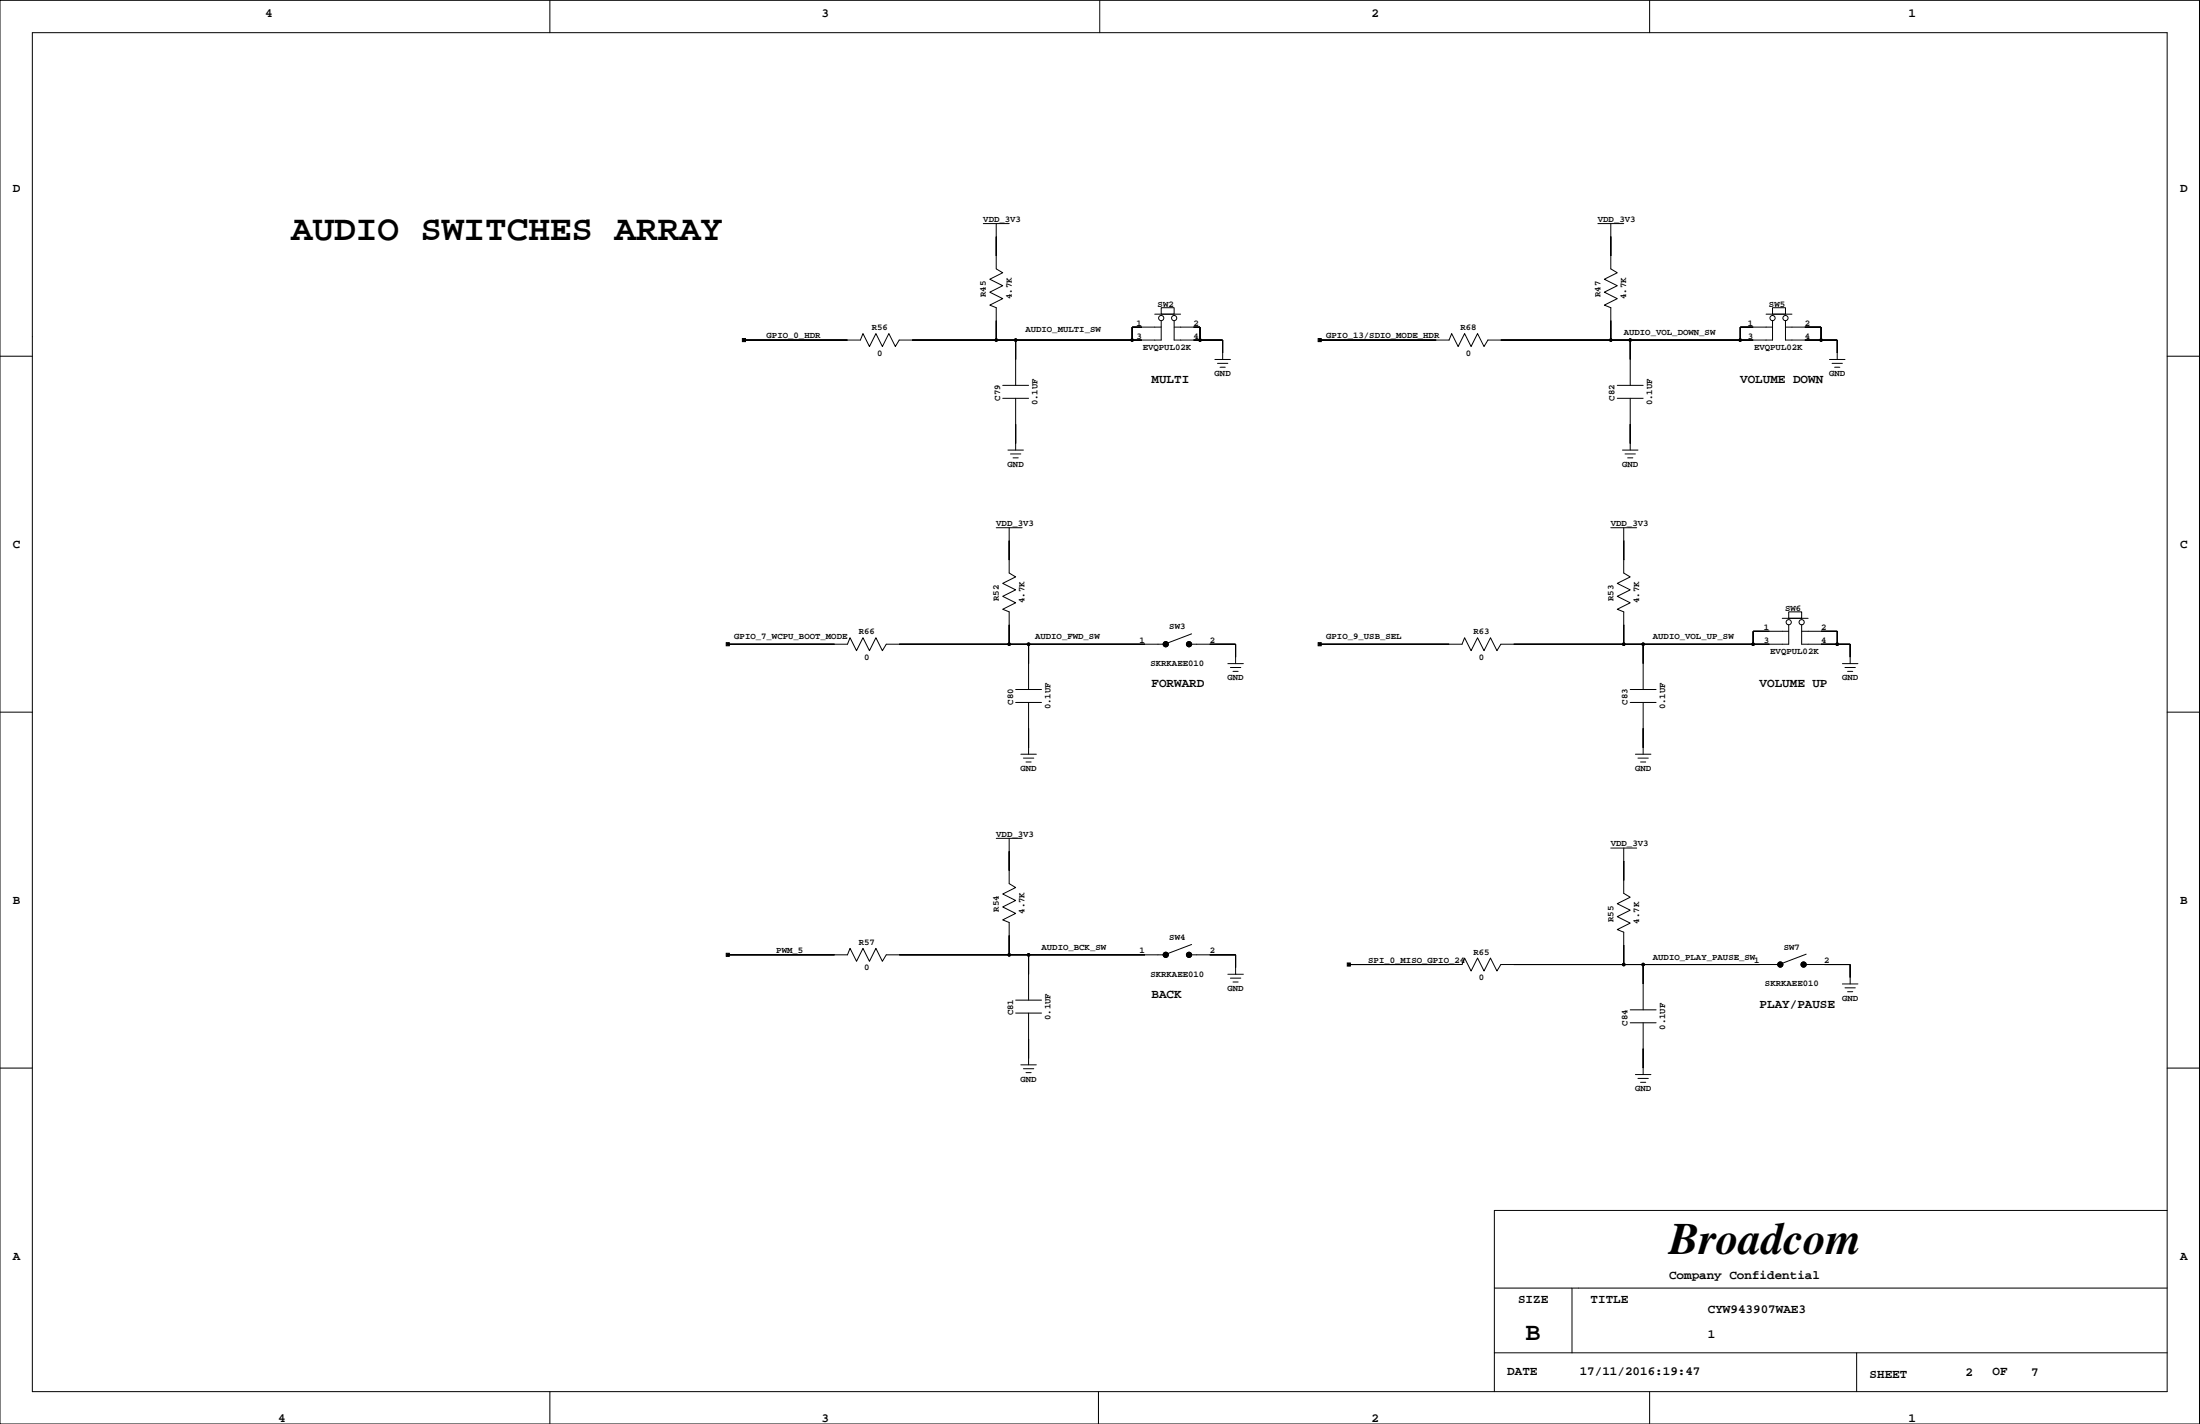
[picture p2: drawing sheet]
<svg xmlns="http://www.w3.org/2000/svg" width="432mm" height="279mm" viewBox="0 0 432 279" stroke-linecap="round" stroke-linejoin="round" font-family="sans-serif">
<g fill="none" stroke="#000" stroke-width=".2">
<path d="M0 .1h431.7v279.3h-431.7zM6.3 6.4h419.1v266.7h-419.1zM107.9 .1v6.3M215.9 .1v6.3M323.8 .1v6.3M193 43.9h5.1M195.5 43.9v8.9l1.3 .7-2.5 1.3 2.5 1.3-2.5 1.2 2.5 1.3-2.5 1.3 1.2 .5v6.3M313.6 43.9h5.1M316.2 43.9v8.9l1.2 .7-2.5 1.3 2.5 1.3-2.5 1.2 2.5 1.3-2.5 1.3 1.3 .5v6.3M0 69.9h6.3M196.8 78.2h5.1M196.8 75.6h5.1"/>
<path d="M199.3 66.7v8.9M199.3 78.2v10.1M226.6 61.6h5.1M227.9 60.4h2.6v1.2h-2.6zM227.9 62.9v3.8h-51.4l-.8 1.3-1.2-2.5-1.3 2.5-1.3-2.5-1.3 2.5-1.2-2.5-.5 1.2h-22.9M227.9 64.2h-5.7v2.5M230.5 62.9v3.8h9.5v3.8M230.5 64.2h5v2.5M238.5 70.5h3M239 71.3h2M239.5 72.1h1M317.4 78.2h5.1"/>
<path d="M317.4 75.6h5.1M320 66.7v8.9M320 78.2v10.1M346.6 61.6h5.1M347.9 60.4h2.5v1.2h-2.5zM347.9 62.9v3.8h-55.9l-.7 1.3-1.3-2.5-1.3 2.5-1.2-2.5-1.3 2.5-1.3-2.5-.5 1.2h-25.4M347.9 64.2h-6.3v2.5M350.4 62.9v3.8h10.2v3.8M350.4 64.2h7v2.5M359.1 70.5h3M359.6 71.3h2M360.1 72.1h1"/>
<path d="M425.4 69.9h6.3M197.8 88.3h3.1M198.3 89.1h2.1M198.8 89.8h1.1M318.4 88.3h3.1M319 89.1h2M319.5 89.8h1M195.5 103.5h5.1M198.1 103.5v8.9l1.2 .8-2.5 1.3 2.5 1.2-2.5 1.3 2.5 1.3-2.5 1.2 1.3 .6v6.3M231.8 119.3h.1M316.2 103.5h5M318.7 103.5v8.9l1.3 .8-2.6 1.3 2.6 1.2-2.6 1.3 2.6 1.3-2.6 1.2 1.3 .6v6.3"/>
<path d="M0 139.7h6.3M199.3 137.8h5.1M199.3 135.3h5.1M201.9 126.4v8.9M201.9 137.8v10.2M231.1 126.4h.1M233.6 126.4h8.9v3.8M233.9 124.4l-5.4 2h-54.5l-.8 1.3-1.3-2.6-1.3 2.6-1.2-2.6-1.3 2.6-1.3-2.6-.5 1.3h-23.5M241 130.2h3M241.5 131h2M242 131.7h1M320 137.8h5"/>
<path d="M320 135.3h5M322.5 126.4v8.9M322.5 137.8v10.2M349.8 121.3h5.1M351.1 120.1h2.5v1.2h-2.5zM351.1 122.6v3.8h-56.5l-.8 1.3-1.3-2.6-1.2 2.6-1.3-2.6-1.3 2.6-1.2-2.6-.5 1.3h-28M351.1 123.9h-7v2.5M353.6 122.6v3.8h9.5v3.8M353.6 123.9h7v2.5M361.6 130.2h3.1M362.1 131h2.1M362.6 131.7h1"/>
<path d="M425.4 139.7h6.3M200.4 148h3M200.9 148.7h2M201.4 149.5h1M321 148h3M321.5 148.7h2M322 149.5h1M195.5 164.5h5.1M198.1 164.5v8.9l1.2 .7-2.5 1.3 2.5 1.3-2.5 1.3 2.5 1.2-2.5 1.3 1.3 .5v6.3M316.2 166.4h5M318.7 166.4v8.9l1.3 .7-2.6 1.3 2.6 1.3-2.6 1.3 2.6 1.2-2.6 1.3 1.3 .5v6.4M199.3 198.8h5.1"/>
<path d="M199.3 196.2h5.1M201.9 187.3v8.9M201.9 198.8v10.1M231.1 187.3h.1M231.8 180.2h.1M233.6 187.3h8.9v3.9M233.9 185.3l-5.4 2h-54.5l-.8 1.3-1.3-2.5-1.3 2.5-1.2-2.5-1.3 2.5-1.3-2.5-.5 1.2h-23.5M241 191.2h3M241.5 191.9h2M242 192.7h1M320 198.1h5M322.5 189.3v8.8"/>
<path d="M351.7 189.3h.1M352.5 182.1h.1M354.2 189.3h8.9v3.8M354.5 187.2l-5.3 2.1h-54.6l-.8 1.2-1.3-2.5-1.2 2.5-1.3-2.5-1.3 2.5-1.2-2.5-.5 1.3h-22.3M361.6 193.1h3.1M362.1 193.8h2.1M362.6 194.6h1M0 209.6h6.3M200.4 208.9h3M200.9 209.7h2M201.4 210.5h1M320 200.7h5"/>
<path d="M321 210.8h3M321.5 211.6h2M322 212.4h1M322.5 200.7v10.1M425.4 209.6h6.3M425.4 237.5h-132.1v35.6M293.3 252.7h132.1M308.5 252.7v12.7M107.9 273.1v6.3M215.6 273.1v6.3M293.3 265.4h132.1M323.8 273.1v6.3"/>
<path d="M364.4 265.4v7.7"/>
<circle cx="195.5" cy="66.7" r=".25"/>
<circle cx="199.3" cy="66.7" r=".25"/>
<circle cx="222.2" cy="66.7" r=".25"/>
<circle cx="227.9" cy="62.4" r=".51"/>
<circle cx="230.5" cy="62.4" r=".51"/>
<circle cx="235.5" cy="66.7" r=".25"/>
<circle cx="316.2" cy="66.7" r=".25"/>
<circle cx="320" cy="66.7" r=".25"/>
<circle cx="341.6" cy="66.7" r=".25"/>
<circle cx="347.9" cy="62.4" r=".51"/>
<circle cx="350.4" cy="62.4" r=".51"/>
<circle cx="357.4" cy="66.7" r=".25"/>
<circle cx="198.1" cy="126.4" r=".25"/>
<circle cx="201.9" cy="126.4" r=".25"/>
<circle cx="228.8" cy="126.4" r=".51"/>
<circle cx="233.4" cy="126.4" r=".51"/>
<circle cx="318.7" cy="126.4" r=".25"/>
<circle cx="322.5" cy="126.4" r=".25"/>
<circle cx="344.1" cy="126.4" r=".25"/>
<circle cx="351.1" cy="122.1" r=".51"/>
<circle cx="353.6" cy="122.1" r=".51"/>
<circle cx="360.6" cy="126.4" r=".25"/>
<circle cx="198.1" cy="187.3" r=".25"/>
<circle cx="201.9" cy="187.3" r=".25"/>
<circle cx="228.8" cy="187.3" r=".51"/>
<circle cx="233.4" cy="187.3" r=".51"/>
<circle cx="318.7" cy="189.3" r=".25"/>
<circle cx="322.5" cy="189.3" r=".25"/>
<circle cx="349.4" cy="189.3" r=".51"/>
<circle cx="354" cy="189.3" r=".51"/>
</g>
<g fill="#000" stroke="#000" stroke-width=".2">
<path d="M195.5 46.4v3.8z" fill-rule="evenodd"/>
<path d="M316.2 46.4v3.8z" fill-rule="evenodd"/>
<path d="M145.7 66.4h.6v.6h-.6z" fill-rule="evenodd"/>
<path d="M146 66.7h20.3z" fill-rule="evenodd"/>
<path d="M195.5 62.9v3.8z" fill-rule="evenodd"/>
<path d="M179 66.7h16.5z" fill-rule="evenodd"/>
<path d="M195.5 66.7h3.8z" fill-rule="evenodd"/>
<path d="M199.3 66.7v3.8z" fill-rule="evenodd"/>
<path d="M222.2 64.2v2.5z" fill-rule="evenodd"/>
<path d="M199.3 66.7h22.9z" fill-rule="evenodd"/>
<path d="M222.2 64.2h1.9z" fill-rule="evenodd"/>
<path d="M222.2 66.7h1.9z" fill-rule="evenodd"/>
<path d="M234.3 64.2h1.2z" fill-rule="evenodd"/>
<path d="M235.5 64.2v2.5z" fill-rule="evenodd"/>
<path d="M234.3 66.7h1.2z" fill-rule="evenodd"/>
<path d="M235.5 66.7h4.5z" fill-rule="evenodd"/>
<path d="M240 66.7v2.6z" fill-rule="evenodd"/>
<path d="M258.7 66.4h.6v.6h-.6z" fill-rule="evenodd"/>
<path d="M259 66.7h22.9z" fill-rule="evenodd"/>
<path d="M294.6 66.7h21.6z" fill-rule="evenodd"/>
<path d="M316.2 62.9v3.8z" fill-rule="evenodd"/>
<path d="M320 66.7v3.8z" fill-rule="evenodd"/>
<path d="M316.2 66.7h3.8z" fill-rule="evenodd"/>
<path d="M341.6 64.2v2.5z" fill-rule="evenodd"/>
<path d="M320 66.7h21.6z" fill-rule="evenodd"/>
<path d="M341.6 64.2h2.5z" fill-rule="evenodd"/>
<path d="M341.6 66.7h2.5z" fill-rule="evenodd"/>
<path d="M354.2 64.2h3.2z" fill-rule="evenodd"/>
<path d="M357.4 64.2v2.5z" fill-rule="evenodd"/>
<path d="M354.2 66.7h3.2z" fill-rule="evenodd"/>
<path d="M357.4 66.7h3.2z" fill-rule="evenodd"/>
<path d="M360.6 66.7v2.6z" fill-rule="evenodd"/>
<path d="M199.3 83.2v3.8z" fill-rule="evenodd"/>
<path d="M320 83.2v3.8z" fill-rule="evenodd"/>
<path d="M198.1 106.1v3.8z" fill-rule="evenodd"/>
<path d="M318.7 106.1v3.8z" fill-rule="evenodd"/>
<path d="M142.5 126.1h.6v.6h-.6z" fill-rule="evenodd"/>
<path d="M142.8 126.4h21z" fill-rule="evenodd"/>
<path d="M176.5 126.4h21.6z" fill-rule="evenodd"/>
<path d="M198.1 122.6v3.8z" fill-rule="evenodd"/>
<path d="M201.9 126.4v3.8z" fill-rule="evenodd"/>
<path d="M198.1 126.4h3.8z" fill-rule="evenodd"/>
<path d="M201.9 126.4h22.8z" fill-rule="evenodd"/>
<path d="M237.4 126.4h5.1z" fill-rule="evenodd"/>
<path d="M242.5 126.4v2.5z" fill-rule="evenodd"/>
<path d="M258.7 126.1h.6v.6h-.6z" fill-rule="evenodd"/>
<path d="M259 126.4h25.4z" fill-rule="evenodd"/>
<path d="M318.7 122.6v3.8z" fill-rule="evenodd"/>
<path d="M297.1 126.4h21.6z" fill-rule="evenodd"/>
<path d="M322.5 126.4v3.8z" fill-rule="evenodd"/>
<path d="M318.7 126.4h3.8z" fill-rule="evenodd"/>
<path d="M344.1 123.9v2.5z" fill-rule="evenodd"/>
<path d="M322.5 126.4h21.6z" fill-rule="evenodd"/>
<path d="M344.1 123.9h3.2z" fill-rule="evenodd"/>
<path d="M344.1 126.4h3.2z" fill-rule="evenodd"/>
<path d="M357.4 123.9h3.2z" fill-rule="evenodd"/>
<path d="M360.6 123.9v2.5z" fill-rule="evenodd"/>
<path d="M357.4 126.4h3.2z" fill-rule="evenodd"/>
<path d="M360.6 126.4h2.5z" fill-rule="evenodd"/>
<path d="M363.1 126.4v2.5z" fill-rule="evenodd"/>
<path d="M201.9 142.9v3.8z" fill-rule="evenodd"/>
<path d="M322.5 142.9v3.8z" fill-rule="evenodd"/>
<path d="M198.1 167v3.8z" fill-rule="evenodd"/>
<path d="M318.7 168.9v3.8z" fill-rule="evenodd"/>
<path d="M142.5 187h.6v.7h-.6z" fill-rule="evenodd"/>
<path d="M142.8 187.3h21z" fill-rule="evenodd"/>
<path d="M176.5 187.3h21.6z" fill-rule="evenodd"/>
<path d="M198.1 183.5v3.8z" fill-rule="evenodd"/>
<path d="M201.9 187.3v3.9z" fill-rule="evenodd"/>
<path d="M198.1 187.3h3.8z" fill-rule="evenodd"/>
<path d="M201.9 187.3h22.8z" fill-rule="evenodd"/>
<path d="M237.4 187.3h5.1z" fill-rule="evenodd"/>
<path d="M242.5 187.3v2.6z" fill-rule="evenodd"/>
<path d="M264.4 188.9h.6v.7h-.6z" fill-rule="evenodd"/>
<path d="M264.7 189.3h19.7z" fill-rule="evenodd"/>
<path d="M318.7 185.4v3.9z" fill-rule="evenodd"/>
<path d="M297.1 189.3h21.6z" fill-rule="evenodd"/>
<path d="M322.5 189.3v3.8z" fill-rule="evenodd"/>
<path d="M318.7 189.3h3.8z" fill-rule="evenodd"/>
<path d="M322.5 189.3h22.9z" fill-rule="evenodd"/>
<path d="M358.1 189.3h5z" fill-rule="evenodd"/>
<path d="M363.1 189.3v2.5z" fill-rule="evenodd"/>
<path d="M201.9 203.9v3.8z" fill-rule="evenodd"/>
<path d="M322.5 205.8v3.8z" fill-rule="evenodd"/>
<circle cx="195.5" cy="66.7" r=".25"/>
<circle cx="199.3" cy="66.7" r=".25"/>
<circle cx="222.2" cy="66.7" r=".25"/>
<circle cx="235.5" cy="66.7" r=".25"/>
<circle cx="316.2" cy="66.7" r=".25"/>
<circle cx="320" cy="66.7" r=".25"/>
<circle cx="341.6" cy="66.7" r=".25"/>
<circle cx="357.4" cy="66.7" r=".25"/>
<circle cx="198.1" cy="126.4" r=".25"/>
<circle cx="201.9" cy="126.4" r=".25"/>
<circle cx="228.8" cy="126.4" r=".51"/>
<circle cx="233.4" cy="126.4" r=".51"/>
<circle cx="318.7" cy="126.4" r=".25"/>
<circle cx="322.5" cy="126.4" r=".25"/>
<circle cx="344.1" cy="126.4" r=".25"/>
<circle cx="360.6" cy="126.4" r=".25"/>
<circle cx="198.1" cy="187.3" r=".25"/>
<circle cx="201.9" cy="187.3" r=".25"/>
<circle cx="228.8" cy="187.3" r=".51"/>
<circle cx="233.4" cy="187.3" r=".51"/>
<circle cx="318.7" cy="189.3" r=".25"/>
<circle cx="322.5" cy="189.3" r=".25"/>
<circle cx="349.4" cy="189.3" r=".51"/>
<circle cx="354" cy="189.3" r=".51"/>
</g>
<text font-size="8.8" x="327.6" y="246.1">Broadcom</text>
<text font-size="7.1" x="57.1" y="47.1">AUDIO SWITCHES ARRAY</text>
<text font-size="4.9" x="299.4" y="263">B</text>
<g font-size="2.5">
<text x="52.1" y="3.4">4</text>
<text x="161.3" y="3.4">3</text>
<text x="269.2" y="3.4">2</text>
<text x="374.6" y="3.4">1</text>
<text x="2.5" y="37.7">D</text>
<text x="427.9" y="37.7">D</text>
<text x="226" y="75.2">MULTI</text>
<text x="341.6" y="75.2">VOLUME DOWN</text>
<text x="2.5" y="107.5">C</text>
<text x="427.9" y="107.5">C</text>
<text x="226" y="134.8">FORWARD</text>
<text x="345.4" y="134.8">VOLUME UP</text>
<text x="2.5" y="177.4">B</text>
<text x="427.9" y="177.4">B</text>
<text x="226" y="195.8">BACK</text>
<text x="345.4" y="197.7">PLAY/PAUSE</text>
<text x="2.5" y="247.2">A</text>
<text x="327.6" y="251">Company Confidential</text>
<text x="427.9" y="247.2">A</text>
<text x="298" y="255.7">SIZE</text>
<text x="312.2" y="255.7">TITLE</text>
<text x="335.2" y="257.6">CYW943907WAE3</text>
<text x="335.2" y="262.5">1</text>
<text x="295.8" y="269.7">DATE</text>
<text x="310.1" y="269.8">17/11/2016:19:47</text>
<text x="391.1" y="269.7">OF</text>
<text x="366.9" y="270.3">SHEET</text>
<text x="385.8" y="270.1">2</text>
<text x="398.7" y="270.1">7</text>
<text x="54.6" y="279">4</text>
<text x="161.3" y="279">3</text>
<text x="269.2" y="279">2</text>
<text x="374.6" y="279">1</text>
</g>
<g font-size="1.8">
<text x="193" y="43.6">VDD_3V3</text>
<text x="313.6" y="43.6">VDD_3V3</text>
<text x="193.5" y="58.3" transform="rotate(-90 193.5 58.3)">R45</text>
<text x="198.6" y="58.7" transform="rotate(-90 198.6 58.7)">4.7K</text>
<text x="314.1" y="58.3" transform="rotate(-90 314.1 58.3)">R47</text>
<text x="319.2" y="58.7" transform="rotate(-90 319.2 58.7)">4.7K</text>
<text x="171.1" y="64.8">R56</text>
<text x="201.2" y="65.1">AUDIO_MULTI_SW</text>
<text x="223" y="63.9">1</text>
<text x="227.2" y="60.2">SW2</text>
<text x="234.3" y="63.9">2</text>
<text x="286.6" y="64.8">R68</text>
<text x="318.7" y="65.8">AUDIO_VOL_DOWN_SW</text>
<text x="343" y="63.9">1</text>
<text x="347.2" y="60.2">SW5</text>
<text x="354.2" y="63.9">2</text>
<text x="150.5" y="66.4">GPIO_0_HDR</text>
<text x="172.2" y="69.8">0</text>
<text x="223" y="66.5">3</text>
<text x="224.3" y="68.6">EVQPUL02K</text>
<text x="234.3" y="66.5">4</text>
<text x="260.3" y="66.4">GPIO_13/SDIO_MODE_HDR</text>
<text x="287.7" y="69.8">0</text>
<text x="343" y="66.5">3</text>
<text x="344.3" y="68.6">EVQPUL02K</text>
<text x="354.2" y="66.5">4</text>
<text x="238.4" y="73.8">GND</text>
<text x="359" y="73.8">GND</text>
<text x="196.3" y="78.6" transform="rotate(-90 196.3 78.6)">C79</text>
<text x="203.6" y="79.5" transform="rotate(-90 203.6 79.5)">0.1UF</text>
<text x="316.9" y="78.6" transform="rotate(-90 316.9 78.6)">C82</text>
<text x="324.3" y="79.5" transform="rotate(-90 324.3 79.5)">0.1UF</text>
<text x="197.8" y="91.6">GND</text>
<text x="318.4" y="91.6">GND</text>
<text x="195.5" y="103.2">VDD_3V3</text>
<text x="316.2" y="103.2">VDD_3V3</text>
<text x="196" y="118" transform="rotate(-90 196 118)">R52</text>
<text x="201.1" y="118.4" transform="rotate(-90 201.1 118.4)">4.7K</text>
<text x="316.7" y="118" transform="rotate(-90 316.7 118)">R53</text>
<text x="321.7" y="118.4" transform="rotate(-90 321.7 118.4)">4.7K</text>
<text x="350.4" y="119.9">SW6</text>
<text x="144.1" y="125.5">GPIO_7_WCPU_BOOT_MODE</text>
<text x="168.6" y="124.5">R66</text>
<text x="203.2" y="125.5">AUDIO_FWD_SW</text>
<text x="229.5" y="123.5">SW3</text>
<text x="260.3" y="125.5">GPIO_9_USB_SEL</text>
<text x="289.2" y="124.5">R63</text>
<text x="324.4" y="125.5">AUDIO_VOL_UP_SW</text>
<text x="346.2" y="123.6">1</text>
<text x="357.4" y="123.6">2</text>
<text x="169.6" y="129.4">0</text>
<text x="223.7" y="126.1">1</text>
<text x="225.8" y="130.7">SKRKAEE010</text>
<text x="237.4" y="126.1">2</text>
<text x="290.2" y="129.4">0</text>
<text x="346.2" y="126.1">3</text>
<text x="347.5" y="128.3">EVQPUL02K</text>
<text x="357.4" y="126.1">4</text>
<text x="240.9" y="133.5">GND</text>
<text x="361.5" y="133.5">GND</text>
<text x="198.8" y="138.3" transform="rotate(-90 198.8 138.3)">C80</text>
<text x="206.2" y="139.2" transform="rotate(-90 206.2 139.2)">0.1UF</text>
<text x="319.4" y="138.3" transform="rotate(-90 319.4 138.3)">C83</text>
<text x="326.8" y="139.2" transform="rotate(-90 326.8 139.2)">0.1UF</text>
<text x="200.3" y="151.3">GND</text>
<text x="320.9" y="151.3">GND</text>
<text x="195.5" y="164.2">VDD_3V3</text>
<text x="316.2" y="166.1">VDD_3V3</text>
<text x="196" y="178.9" transform="rotate(-90 196 178.9)">R54</text>
<text x="201.1" y="179.3" transform="rotate(-90 201.1 179.3)">4.7K</text>
<text x="168.6" y="185.4">R57</text>
<text x="229.5" y="184.4">SW4</text>
<text x="316.7" y="180.9" transform="rotate(-90 316.7 180.9)">R55</text>
<text x="321.7" y="181.2" transform="rotate(-90 321.7 181.2)">4.7K</text>
<text x="152.4" y="187">PWM_5</text>
<text x="169.6" y="190.4">0</text>
<text x="204.4" y="186.4">AUDIO_BCK_SW</text>
<text x="223.7" y="187">1</text>
<text x="225.8" y="191.7">SKRKAEE010</text>
<text x="237.4" y="187">2</text>
<text x="268.5" y="188.9">SPI_0_MISO_GPIO_24</text>
<text x="289.2" y="187.5">R65</text>
<text x="324.4" y="188.3">AUDIO_PLAY_PAUSE_SW</text>
<text x="344.3" y="188.9">1</text>
<text x="350.1" y="186.4">SW7</text>
<text x="358.1" y="188.9">2</text>
<text x="240.9" y="194.4">GND</text>
<text x="290.2" y="192.3">0</text>
<text x="346.4" y="193.6">SKRKAEE010</text>
<text x="361.5" y="196.3">GND</text>
<text x="198.8" y="199.2" transform="rotate(-90 198.8 199.2)">C81</text>
<text x="206.2" y="200.1" transform="rotate(-90 206.2 200.1)">0.1UF</text>
<text x="319.4" y="201.2" transform="rotate(-90 319.4 201.2)">C84</text>
<text x="326.8" y="202.1" transform="rotate(-90 326.8 202.1)">0.1UF</text>
<text x="200.3" y="212.2">GND</text>
<text x="320.9" y="214.1">GND</text>
</g>
</svg>
